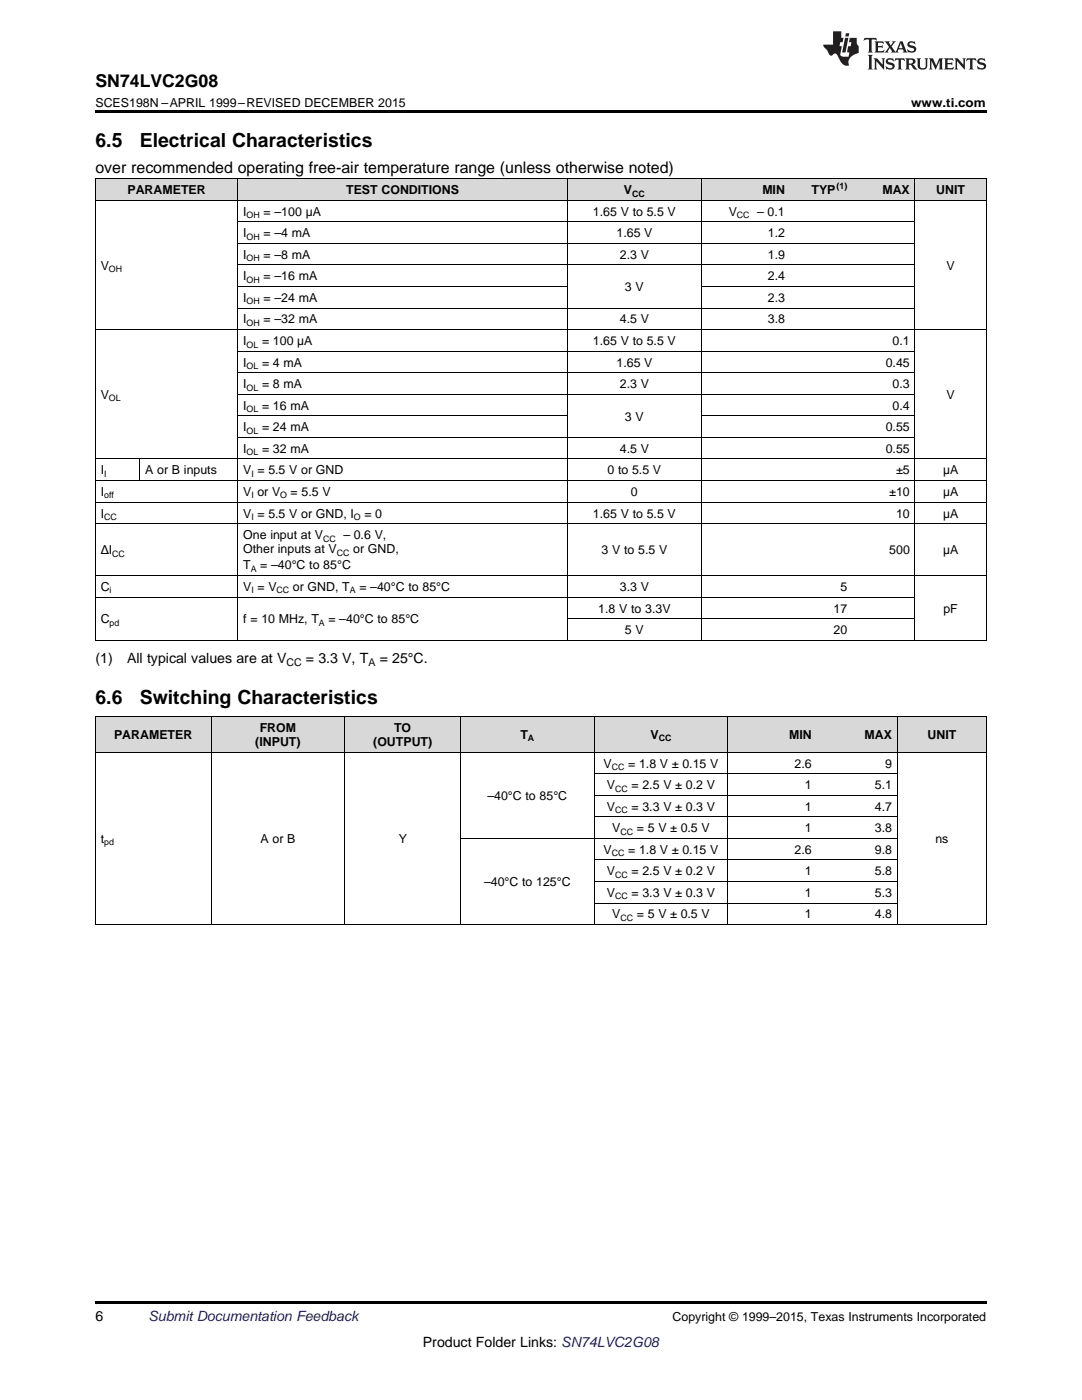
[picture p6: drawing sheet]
<svg xmlns="http://www.w3.org/2000/svg" width="216mm" height="279mm" viewBox="0 0 216 279" stroke-linecap="round" stroke-linejoin="round" font-family="sans-serif">
<g fill="#d8d8d8">
<path d="M19 143h23.2v7.1h-23.2z"/>
<path d="M42.2 143h26.6v7.1h-26.6z"/>
<path d="M68.8 143h23.1v7.1h-23.1z"/>
<path d="M91.9 143h26.7v7.1h-26.7z"/>
<path d="M118.6 143h26.7v7.1h-26.7z"/>
<path d="M145.3 143h17.8v7.1h-17.8z"/>
<path d="M163.1 143h16v7.1h-16z"/>
<path d="M179.1 143h17.7v7.1h-17.7z"/>
<path d="M19 35.7h8.9v4.3h-8.9z"/>
<path d="M27.9 35.7h19.6v4.3h-19.6z"/>
<path d="M47.5 35.7h40.9v4.3h-40.9z"/>
<path d="M88.4 35.7h24.9v4.3h-24.9z"/>
<path d="M113.3 35.7h26.6v4.3h-26.6z"/>
<path d="M139.9 35.7h17.8v4.3h-17.8z"/>
<path d="M157.7 35.7h12.5v4.3h-12.5z"/>
<path d="M170.2 35.7h12.4v4.3h-12.4z"/>
<path d="M182.6 35.7h14.2v4.3h-14.2z"/>
</g>
<path d="M19 22h177.8v.5h-177.8zM19 184.5l.2 .1zM68.7 184.5l.1 .1zM91.8 184.5l.1 .1zM118.5 184.5l.1 .1zM145.2 184.5l.1 .1zM162.9 184.5l.2 .1zM179 184.5l.1 .1zM196.7 184.5l.1 .1zM19 259.7h177.8v.5h-177.8z" fill="#000"/>
<g fill="none" stroke="#000" stroke-width=".2">
<path d="M19 35.6l177.8 .1v92.1M19 40h177.8M19.1 35.7v92.1M47.4 35.7v92.1M113.2 35.7v92.1M139.9 35.7v92.1M182.5 35.7v92.1M47.5 57.2h65.7M47.5 52.9h135.1M47.5 48.6h135.1M47.5 44.3h135.1M139.9 57.2h42.7"/>
<path d="M19 65.8h177.8M47.5 78.7h135.1M47.5 74.4h135.1M47.5 70.1h135.1M47.5 61.5h135.1M19 95.9h177.8M19 91.6h177.8M27.9 91.6v4.4M47.5 87.3h135.1M47.5 83h65.7M139.9 83h42.7M19 119.2h163.6"/>
<path d="M19 114.8h177.8M19 104.5h177.8M19 100.2h177.8M19 127.8h177.8M113.3 123.5h69.3M19 150.1h177.8M19 143h177.8M19.1 143v41.6M42.1 143v41.6M68.8 143v41.6M91.9 143v41.6M118.6 143v41.6"/>
<path d="M118.6 158.7h60.4M118.6 154.4h60.4M145.2 143v41.6M179 143v41.6M196.8 143v41.6M91.9 167.3h87.1M118.6 175.9h60.4M118.6 171.6h60.4M118.6 163h60.4M19 184.5h177.8M118.6 180.2h60.4"/>
</g>
<g fill="#231f20">
<path d="M172.5 7.6l-.1 .5 .4-.2h.6v.1v2.1l-.2 .4h.9l-.2-.4v-2.1l.1-.1h.5l.5 .2-.2-.5zM174.5 8.3l.2 .3v1.5l-.2 .4h1.8l.2-.6a1.04 1.04 0 0 1-1.3 .2v-.7h.6l.3 .2v-.6l-.3 .2h-.6v-.6l.8-.1 .4 .3-.2-.5zM176.5 8.3l.9 1.1-.9 1.1h.8l-.2-.2 .4-.7 .5 .7-.2 .2h1.5l-.2-.2 .2-.4h.9l.1 .4-.2 .2h1l-.3-.3-.7-1.9h-.5l-.9 2-.8-1 .9-1h-.8l.1 .3-.4 .5-.3-.6 .1-.2zM179.7 8.6l.4 1h-.7zM181.3 8.4a.63 .63 0 0 0-.2 .7 .63 .63 0 0 0 .6 .4l.6 .2 .1 .2a.75 .75 0 0 1-.7 .4 .75 .75 0 0 1-.6-.5l.1 .7 .1-.1a1.11 1.11 0 0 0 1.5-.6 1.13 1.13 0 0 0-1.2-.8l-.1-.4a1.04 1.04 0 0 1 1.2 .2l-.2-.5-.2 .1-.4-.2zM173.2 10.9l.2 .4v2.2l-.2 .4h1l-.3-.4v-2.2l.3-.4zM174.3 11.6l.3 .4v1.5l-.3 .4h.8l-.2-.4v-1.3l1.5 1.7v-1.9l.2-.4h-.7l.2 .4v.9l-1.1-1.3zM177 11.8a.62 .62 0 0 0-.2 .7 .62 .62 0 0 0 .6 .4l.6 .1 .1 .3a.76 .76 0 0 1-.7 .3 .76 .76 0 0 1-.7-.4l.2 .7 .1-.1a1.11 1.11 0 0 0 1.5-.6 1.13 1.13 0 0 0-1.2-.8l-.1-.4a1.04 1.04 0 0 1 1.2 .2l-.2-.6-.2 .1-.5-.1zM178.7 11.6l-.2 .6a.61 .61 0 0 1 .8-.3v1.6l-.2 .4h.9l-.2-.4v-1.6a.63 .63 0 0 1 .7 .3l-.1-.6zM180.6 11.6l.3 .4v1.5l-.3 .4h1l-.2-.2-.1-.8 .6 .2a.76 .76 0 0 0 1.2 .7l-1-1a.58 .58 0 0 0 .6-.5 .58 .58 0 0 0-.5-.6zM181.4 11.9h.1a.45 .45 0 0 1 .5 .1 .45 .45 0 0 1 .1 .5l-.8 .2zM182.9 11.6l.2 .2a2.17 2.17 0 0 0 .3 1.9 .99 .99 0 0 0 1.6-.6v-1.1l.2-.4h-.7l.2 .2a1.92 1.92 0 0 1-.2 1.8 .6 .6 0 0 1-.9-.5v-1.1l.2-.4zM185.4 11.6l.2 .4v1.5l-.2 .4h.7l-.2-.4v-1.4l.8 1.8 .8-1.8v1.4l-.2 .4h.9l-.2-.4v-1.5l.2-.4h-.8l-.6 1.5-.6-1.5zM188.4 11.6l.2 .4v1.5l-.2 .4h1.8l.1-.6a1.04 1.04 0 0 1-1.2 .1v-.6h.5l.4 .2v-.6l-.4 .2h-.5v-.7h.8l.3 .3-.1-.6zM190.5 11.6l.2 .4v1.5l-.2 .4h.7l-.2-.4v-1.3l1.5 1.7v-1.9l.2-.4h-.7l.2 .4v.9l-1.1-1.3zM192.9 11.6l-.1 .6a.61 .61 0 0 1 .7-.3l.1 1.6-.3 .4h1l-.3-.4 .1-1.6a.63 .63 0 0 1 .7 .3l-.1-.6zM195.2 11.8a.62 .62 0 0 0-.2 .7 .62 .62 0 0 0 .6 .4l.6 .1 .1 .3a.76 .76 0 0 1-.7 .3 .76 .76 0 0 1-.6-.4l.1 .7 .1-.1a1.11 1.11 0 0 0 1.6-.6 1.13 1.13 0 0 0-1.3-.8l-.1-.4a1.04 1.04 0 0 1 1.2 .2l-.1-.6-.2 .1-.5-.1z"/>
<path d="M166.2 6.3v2.6h-1.9v.4l.8 .9a.91 .91 0 0 0 1 .8 .56 .56 0 0 1 .5-.3 .56 .56 0 0 1 .5 .3l.4 .8a1.53 1.53 0 0 0 1.9 1.2 1.54 1.54 0 0 1 1-2.1l.9-.3v-1.4a1.52 1.52 0 0 1-.4-1.6h-1.3l-.2 .8h.5l-.2 .8h-.5l-.1 1v.2l.4 .1-.2 .8a1.93 1.93 0 0 1-1.6-.3l.3-1.8h-.5l.2-.8h.4l.2-.8h-.4v-1.3zM168.6 7.6l-.6 2.9h.7l.6-2.9zM168.8 6.6l-.1 .7h.6l.2-.7z"/>
</g>
<g font-size="3.9">
<text x="19" y="29.3">6.5</text>
<text x="27.9" y="29.3">Electrical Characteristics</text>
<text x="19" y="140.5">6.6</text>
<text x="27.9" y="140.5">Switching Characteristics</text>
</g>
<text font-size="3.5" x="19" y="17.3">SN74LVC2G08</text>
<text font-size="3.2" x="19" y="34.4">over recommended operating free-air temperature range (unless otherwise noted)</text>
<g font-size="2.8">
<text x="19" y="132.4">(1)</text>
<text x="25.4" y="132.4">All typical values are at V</text>
<text x="61" y="132.4">= 3.3 V, T</text>
<text x="75.8" y="132.4">= 25°C.</text>
<text x="19" y="263.6">6</text>
<text x="84.4" y="268.9">Product Folder Links: SN74LVC2G08</text>
</g>
<text font-size="2.8" fill="#0000c8" x="29.6" y="263.6">Submit Documentation Feedback</text>
<g font-size="2.5">
<text x="19" y="21.4">SCES198N –APRIL 1999–REVISED DECEMBER 2015</text>
<text x="181.8" y="21.4">www.ti.com</text>
<text x="25.4" y="38.7">PARAMETER</text>
<text x="69.1" y="38.7">TEST CONDITIONS</text>
<text x="124.5" y="38.7">V</text>
<text x="152.1" y="38.7">MIN</text>
<text x="161.9" y="38.7">TYP</text>
<text x="176.1" y="38.7">MAX</text>
<text x="186.8" y="38.7">UNIT</text>
<text x="48.5" y="43">I</text>
<text x="48.5" y="47.3">I</text>
<text x="52.6" y="43">= –100 µA</text>
<text x="52.6" y="47.3">= –4 mA</text>
<text x="118.3" y="43">1.65 V to 5.5 V</text>
<text x="123" y="47.3">1.65 V</text>
<text x="145.4" y="43">V</text>
<text x="151.1" y="43">– 0.1</text>
<text x="153.2" y="47.3">1.2</text>
<text x="20.1" y="53.8">V</text>
<text x="48.5" y="51.6">I</text>
<text x="52.6" y="51.6">= –8 mA</text>
<text x="123.7" y="51.6">2.3 V</text>
<text x="153.2" y="51.6">1.9</text>
<text x="188.9" y="53.8">V</text>
<text x="48.5" y="56">I</text>
<text x="52.6" y="56">= –16 mA</text>
<text x="124.7" y="58.1">3 V</text>
<text x="153.2" y="56">2.4</text>
<text x="48.5" y="60.3">I</text>
<text x="48.5" y="64.6">I</text>
<text x="52.6" y="60.3">= –24 mA</text>
<text x="52.6" y="64.6">= –32 mA</text>
<text x="123.7" y="64.6">4.5 V</text>
<text x="153.2" y="60.3">2.3</text>
<text x="153.2" y="64.6">3.8</text>
<text x="48.5" y="68.9">I</text>
<text x="52.3" y="68.9">= 100 µA</text>
<text x="118.3" y="68.9">1.65 V to 5.5 V</text>
<text x="178.1" y="68.9">0.1</text>
<text x="48.5" y="73.2">I</text>
<text x="48.5" y="77.5">I</text>
<text x="52.3" y="73.2">= 4 mA</text>
<text x="52.3" y="77.5">= 8 mA</text>
<text x="123" y="73.2">1.65 V</text>
<text x="123.7" y="77.5">2.3 V</text>
<text x="176.7" y="73.2">0.45</text>
<text x="178.1" y="77.5">0.3</text>
<text x="20.1" y="79.6">V</text>
<text x="48.5" y="81.8">I</text>
<text x="52.3" y="81.8">= 16 mA</text>
<text x="124.7" y="83.9">3 V</text>
<text x="178.1" y="81.8">0.4</text>
<text x="188.9" y="79.6">V</text>
<text x="48.5" y="86.1">I</text>
<text x="52.3" y="86.1">= 24 mA</text>
<text x="176.7" y="86.1">0.55</text>
<text x="20.1" y="94.7">I</text>
<text x="29" y="94.7">A or B inputs</text>
<text x="48.5" y="90.4">I</text>
<text x="48.5" y="94.7">V = 5.5 V or GND</text>
<text x="52.3" y="90.4">= 32 mA</text>
<text x="121.2" y="94.7">0 to 5.5 V</text>
<text x="123.7" y="90.4">4.5 V</text>
<text x="176.7" y="90.4">0.55</text>
<text x="178.8" y="94.7">±5</text>
<text x="188.2" y="94.7">µA</text>
<text x="20.1" y="99">I</text>
<text x="48.5" y="99">V or V</text>
<text x="58" y="99">= 5.5 V</text>
<text x="125.9" y="99">0</text>
<text x="177.4" y="99">±10</text>
<text x="188.2" y="99">µA</text>
<text x="20.1" y="103.3">I</text>
<text x="48.5" y="103.3">V = 5.5 V or GND, I</text>
<text x="48.5" y="107.6">One input at V</text>
<text x="68.5" y="107.6">– 0.6 V,</text>
<text x="72.7" y="103.3">= 0</text>
<text x="118.3" y="103.3">1.65 V to 5.5 V</text>
<text x="178.8" y="103.3">10</text>
<text x="188.2" y="103.3">µA</text>
<text x="20.1" y="110.6">ΔI</text>
<text x="48.5" y="110.4">Other inputs at V</text>
<text x="48.5" y="113.6">T</text>
<text x="51.9" y="113.6">= –40°C to 85°C</text>
<text x="70.5" y="110.4">or GND,</text>
<text x="120.1" y="110.6">3 V to 5.5 V</text>
<text x="177.4" y="110.6">500</text>
<text x="188.2" y="110.6">µA</text>
<text x="20.1" y="117.9">C</text>
<text x="48.5" y="117.9">V = V</text>
<text x="58.5" y="117.9">or GND, T</text>
<text x="71.7" y="117.9">= –40°C to 85°C</text>
<text x="123.7" y="117.9">3.3 V</text>
<text x="167.7" y="117.9">5</text>
<text x="20.1" y="124.4">C</text>
<text x="48.5" y="124.4">f = 10 MHz, T</text>
<text x="65.5" y="124.4">= –40°C to 85°C</text>
<text x="119.4" y="122.2">1.8 V to 3.3V</text>
<text x="166.3" y="122.2">17</text>
<text x="188.2" y="122.2">pF</text>
<text x="124.7" y="126.5">5 V</text>
<text x="166.3" y="126.5">20</text>
<text x="22.8" y="147.5">PARAMETER</text>
<text x="50.9" y="148.9">(INPUT)</text>
<text x="51.8" y="146">FROM</text>
<text x="74.5" y="148.9">(OUTPUT)</text>
<text x="78.6" y="146">TO</text>
<text x="103.9" y="147.5">T</text>
<text x="129.8" y="147.5">V</text>
<text x="157.4" y="147.5">MIN</text>
<text x="172.5" y="147.5">MAX</text>
<text x="185.1" y="147.5">UNIT</text>
<text x="120.4" y="153.2">V</text>
<text x="125.3" y="153.2">= 1.8 V ± 0.15 V</text>
<text x="158.5" y="153.2">2.6</text>
<text x="176.6" y="153.2">9</text>
<text x="97.3" y="159.6">–40°C to 85°C</text>
<text x="121.1" y="157.5">V</text>
<text x="121.1" y="161.8">V</text>
<text x="126" y="157.5">= 2.5 V ± 0.2 V</text>
<text x="126" y="161.8">= 3.3 V ± 0.3 V</text>
<text x="160.6" y="157.5">1</text>
<text x="160.6" y="161.8">1</text>
<text x="174.6" y="157.5">5.1</text>
<text x="174.6" y="161.8">4.7</text>
<text x="122.2" y="166.1">V</text>
<text x="127.1" y="166.1">= 5 V ± 0.5 V</text>
<text x="160.6" y="166.1">1</text>
<text x="174.6" y="166.1">3.8</text>
<text x="20.1" y="168.2">t</text>
<text x="52" y="168.2">A or B</text>
<text x="79.6" y="168.2">Y</text>
<text x="120.4" y="170.4">V</text>
<text x="125.3" y="170.4">= 1.8 V ± 0.15 V</text>
<text x="158.5" y="170.4">2.6</text>
<text x="174.6" y="170.4">9.8</text>
<text x="186.7" y="168.2">ns</text>
<text x="96.6" y="176.8">–40°C to 125°C</text>
<text x="121.1" y="174.7">V</text>
<text x="121.1" y="179">V</text>
<text x="126" y="174.7">= 2.5 V ± 0.2 V</text>
<text x="126" y="179">= 3.3 V ± 0.3 V</text>
<text x="160.6" y="174.7">1</text>
<text x="160.6" y="179">1</text>
<text x="174.6" y="174.7">5.8</text>
<text x="174.6" y="179">5.3</text>
<text x="122.2" y="183.3">V</text>
<text x="127.1" y="183.3">= 5 V ± 0.5 V</text>
<text x="160.6" y="183.3">1</text>
<text x="174.6" y="183.3">4.8</text>
<text x="134.2" y="263.6">Copyright © 1999–2015, Texas Instruments Incorporated</text>
</g>
<g font-size="2.1">
<text x="57.1" y="133">CC</text>
<text x="73.5" y="133">A</text>
</g>
<g font-size="1.8">
<text x="126.1" y="39.2">CC</text>
<text x="166.9" y="37.7">(1)</text>
<text x="49.2" y="43.5">OH</text>
<text x="49.2" y="47.8">OH</text>
<text x="147" y="43.5">CC</text>
<text x="49.2" y="52.1">OH</text>
<text x="21.7" y="54.3">OH</text>
<text x="49.2" y="56.4">OH</text>
<text x="49.2" y="60.7">OH</text>
<text x="49.2" y="65.1">OH</text>
<text x="49.2" y="69.4">OL</text>
<text x="49.2" y="73.7">OL</text>
<text x="49.2" y="78">OL</text>
<text x="21.7" y="80.1">OL</text>
<text x="49.2" y="82.3">OL</text>
<text x="49.2" y="86.6">OL</text>
<text x="20.8" y="95.2">I</text>
<text x="49.2" y="90.9">OL</text>
<text x="50.2" y="95.2">I</text>
<text x="20.8" y="99.5">off</text>
<text x="50.2" y="99.5">I</text>
<text x="55.9" y="99.5">O</text>
<text x="20.8" y="103.8">CC</text>
<text x="50.2" y="103.8">I</text>
<text x="70.6" y="103.8">O</text>
<text x="22.4" y="111.1">CC</text>
<text x="64.5" y="108.1">CC</text>
<text x="67.2" y="110.9">CC</text>
<text x="21.9" y="118.4">i</text>
<text x="50" y="114.1">A</text>
<text x="50.2" y="118.4">I</text>
<text x="55.2" y="118.4">CC</text>
<text x="69.8" y="118.4">A</text>
<text x="21.9" y="124.9">pd</text>
<text x="63.6" y="124.9">A</text>
<text x="105.3" y="148">A</text>
<text x="131.4" y="148">CC</text>
<text x="122.1" y="153.7">CC</text>
<text x="122.7" y="158">CC</text>
<text x="122.7" y="162.3">CC</text>
<text x="123.8" y="166.6">CC</text>
<text x="20.8" y="168.7">pd</text>
<text x="122.1" y="170.9">CC</text>
<text x="122.7" y="175.2">CC</text>
<text x="122.7" y="179.5">CC</text>
<text x="123.8" y="183.8">CC</text>
</g>
</svg>
